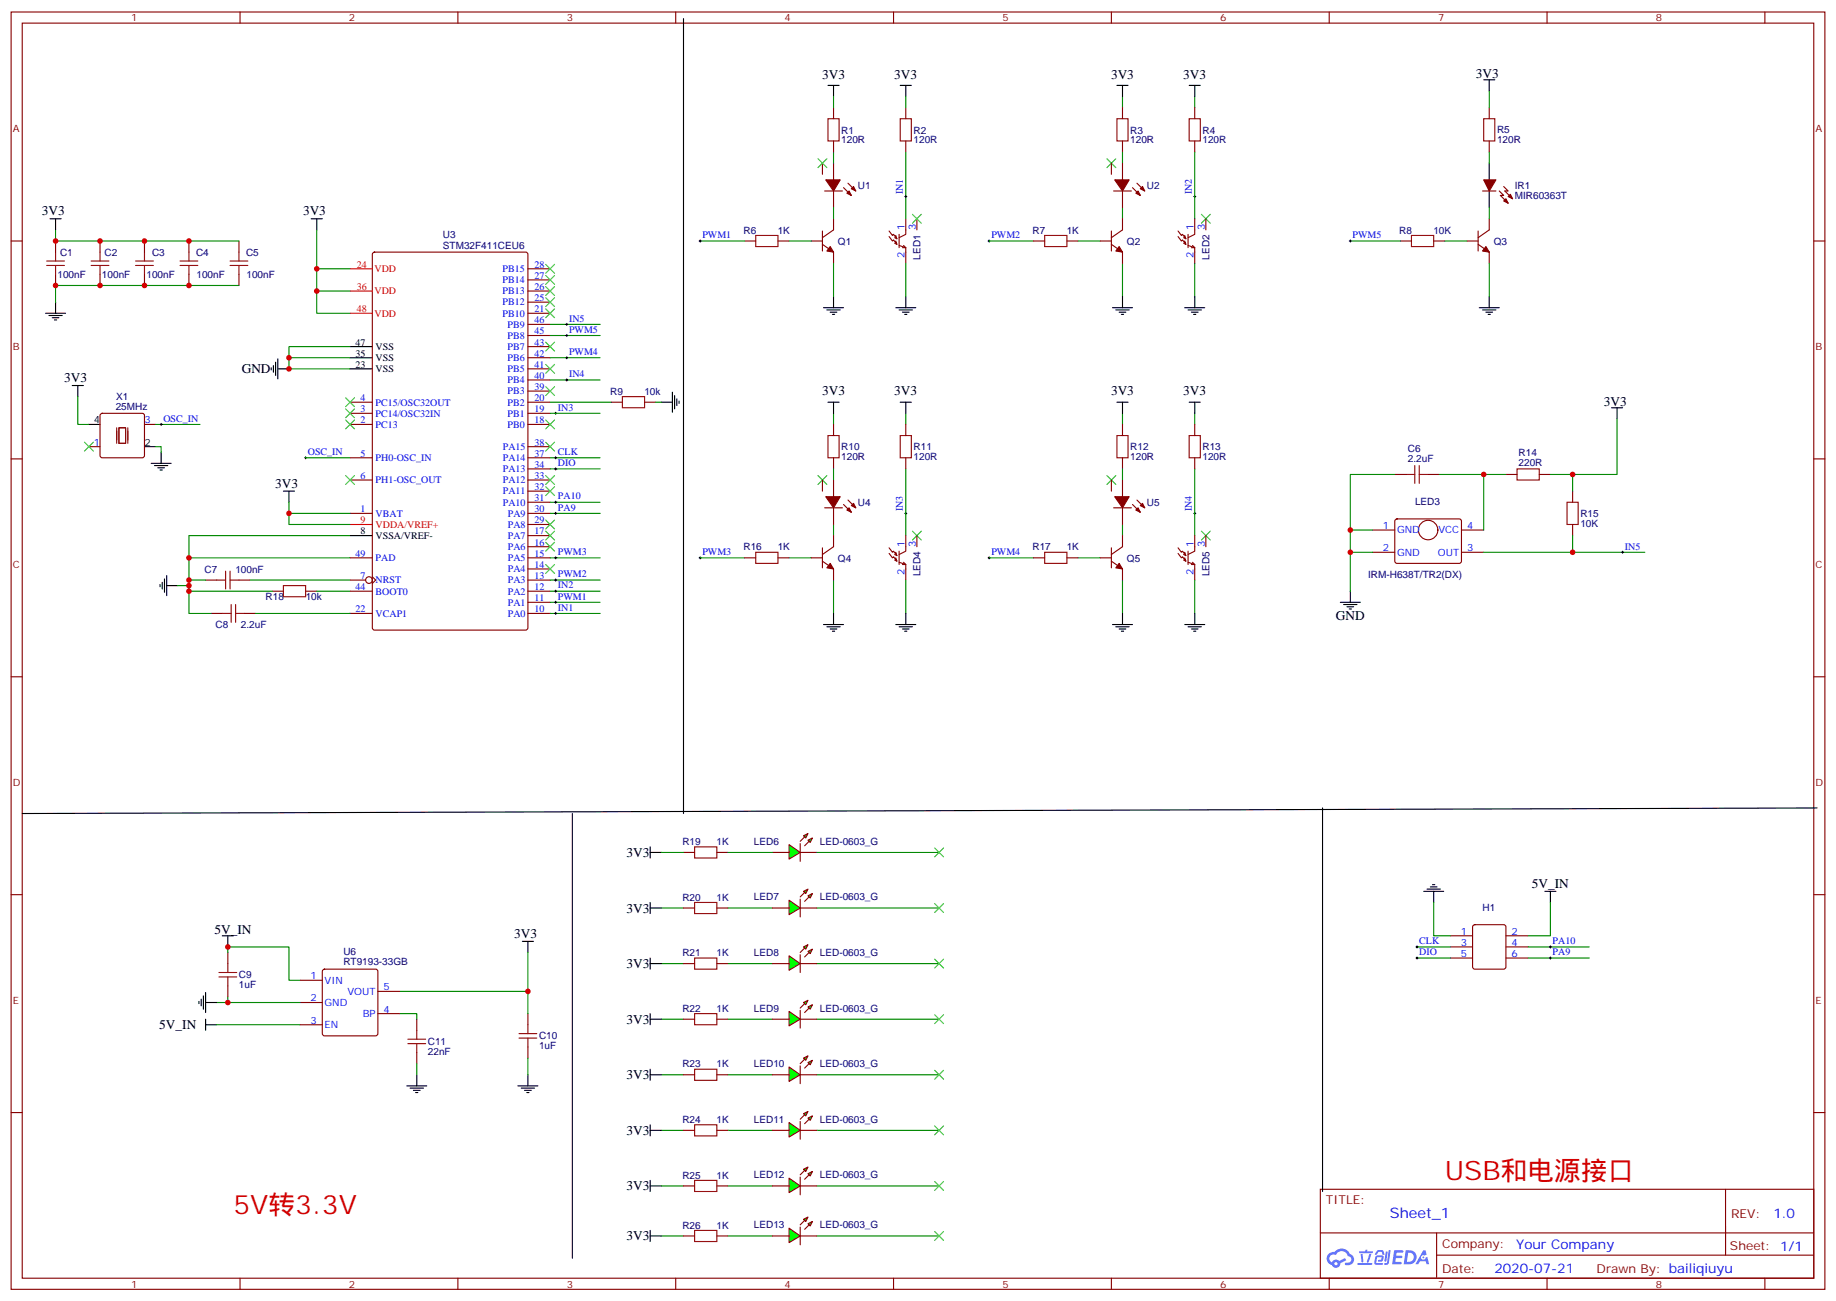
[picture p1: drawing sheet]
<svg xmlns="http://www.w3.org/2000/svg" width="583mm" height="413mm" viewBox="0 0 583 413" stroke-linecap="round" stroke-linejoin="round" font-family="sans-serif">
<g fill="none" stroke="#870000" stroke-width=".35">
<path d="M3.5 3.8h575.8v405.4h-575.8zM7.1 7.3h568.6v398.3h-568.6zM76.2 3.8v3.5M145.3 3.8v3.5M214.5 3.8v3.5M283.6 3.8v3.5M352.8 3.8v3.5M421.9 3.8v3.5M491.1 3.8v3.5M560.2 3.8v3.5M3.5 76.5h3.6M575.7 76.5h3.6"/>
<path d="M3.5 145.6h3.6M575.7 145.6h3.6M3.5 214.8h3.6M575.7 214.8h3.6M3.5 283.9h3.6M575.7 283.9h3.6M3.5 353.1h3.6M575.7 353.1h3.6M419.1 377.4h156.6v28.2h-156.6zM547.7 377.4v20.9M419.1 391.2h156.5M456 398.3h119.6"/>
<path d="M456 391.2v14.2M76.2 405.6v3.6M145.3 405.6v3.6M214.5 405.6v3.6M283.6 405.6v3.6M352.8 405.6v3.6M421.9 405.6v3.6M491.1 405.6v3.6M560.2 405.6v3.6"/>
</g>
<g fill="#5487ff">
<path d="M442.5 396.7h2.6l.3 .2-.1 .6h-2l-.1 1h1.6l.4 .4-.4 .4h-1.7l-.2 1.1 1.8 .1 .2 .3-.2 .4h-2.8z"/>
<path d="M451.8 396.8h.7l.3 1.3-.6 .3a.74 .74 0 0 0-1.1 .3 .74 .74 0 0 0 .5 1.1 .74 .74 0 0 0 .9-.7l.5-.3 .6 2.4h-.8l-.2-1h-1.9l-.5 1h-.9z"/>
<path d="M439.9 397.2h.6l-.4 2.9a.31 .31 0 0 1-.4 .3 .31 .31 0 0 1-.2-.3z"/>
<path d="M440.8 396.7h.6l-.5 4a.89 .89 0 0 1-.7 .7 .89 .89 0 0 1-.9-.3l1-.5z"/>
<path d="M437.2 396.9l.6-.2 1.1 .1 .5 1.4h-.5l-.3-.9h-.9l-.7 .9h-.6z"/>
<path d="M436.8 398.6l1.8-.2a1.04 1.04 0 0 1 .6 1.1 1.04 1.04 0 0 1-.9 .9h-.6a.29 .29 0 0 1-.3-.4 .29 .29 0 0 1 .3-.2h.7l.2-.8h-1.5l-.3 1.8h1.9a.29 .29 0 0 1 .3 .3 .29 .29 0 0 1-.3 .3h-2l-.4-.3 .2-2.1z"/>
<path d="M430.9 400.8h4.4a.3 .3 0 0 1 .3 .3 .3 .3 0 0 1-.3 .3h-4.3z"/>
<path d="M434.7 397.9h.6a4 4 0 0 1-1.2 2.8l-.2-.3z"/>
<path d="M431.9 397.9h.6l.3 2.4-.3 .3-.3-.2z"/>
<path d="M431.5 397.1h1.9l.2-.5h.5l-.1 .5h1.5a.29 .29 0 0 1 .3 .3 .29 .29 0 0 1-.3 .3h-3.9z"/>
<path d="M446.2 396.7l-.6 4.5h1.4a2.27 2.27 0 0 0 2.7-2.3 2.27 2.27 0 0 0-2.7-2.2zM447 397.5a1.5 1.5 0 0 1 1.8 1.6 1.5 1.5 0 0 1-1.9 1.3h-.3z"/>
<path d="M421.8 397.9a2.09 2.09 0 0 0 1 3.5 1.37 1.37 0 0 0 1.5 .9 1.37 1.37 0 0 0 1.1-1.4l1.9-1-.4-.7-1.8 1a1.4 1.4 0 0 0-2.3 .4 1.32 1.32 0 0 1-.7-1.9 1.32 1.32 0 0 1 2-.4 2.02 2.02 0 0 1 2-1.3 2.02 2.02 0 0 1 1.8 1.6 1.09 1.09 0 0 1 1 1.4 1.09 1.09 0 0 1-1.5 .7 .41 .41 0 0 0-.5 .3 .41 .41 0 0 0 .4 .5 1.89 1.89 0 0 0 2.4-1.2 1.89 1.89 0 0 0-1.2-2.4 2.98 2.98 0 0 0-5-.6l-1 .1zM423.6 401a.52 .52 0 0 1 1 0 .52 .52 0 0 1-1 0z"/>
<circle cx="451.8" cy="399" r=".28"/>
</g>
<g fill="#870000" stroke="#870000" stroke-width=".35">
<path d="M262.1 57.1h4.6l-2.1 3.5z"/>
<path d="M269.5 60.6l.7 1.4-1.4-.7z"/>
<path d="M270.2 59.9l.7-.7 .7 1.4z"/>
<path d="M263.5 78.2l1.1 1.8-2.1-.3z"/>
<path d="M471 57.1h3.8l-2.1 3.5z"/>
<path d="M477.3 63.8l.7-.7 .7 1.4z"/>
<path d="M478.7 62.4l.7-.7 .7 1.4z"/>
<path d="M471.7 78.2l1 1.8-2.1-.3z"/>
<path d="M355.2 78.2l1.1 1.8-2.1-.3z"/>
<path d="M353.8 57.1h4.6l-2.1 3.5z"/>
<path d="M360.5 61.3l.7-.7 .7 1.4z"/>
<path d="M361.9 59.9l.8-.7 .7 1.4z"/>
<path d="M263.5 178.8l1.1 1.8-2.1-.4z"/>
<path d="M262.1 157.6h4.6l-2.1 3.5z"/>
<path d="M269.5 161.1l.7 1.5-1.4-.7z"/>
<path d="M270.9 159.7l.7 1.4-1.4-.7z"/>
<path d="M355.2 178.8l1.1 1.8-2.1-.4z"/>
<path d="M353.8 157.6h4.6l-2.1 3.5z"/>
<path d="M360.5 161.9l.7-.8 .7 1.5z"/>
<path d="M362.7 159.7l.7 1.4-1.5-.7z"/>
</g>
<g fill="none" stroke="#870000" stroke-width=".35">
<path d="M264.6 34.1v3.6M287.5 34.1v3.6M356.3 34.1v3.6M379.2 34.1v3.6M472.7 34.1v3.6M261.1 51.8v3.5M264.6 44.7v3.6M264.6 51.8v5.3M267.8 59.5l2.4 2.5M269.2 58.1l2.4 2.5M287.5 44.7v3.6M352.8 51.8v3.5"/>
<path d="M356.3 44.7v3.6M356.3 51.8v5.3M359.5 59.5l2.4 2.5M360.9 58.1l2.5 2.5M379.2 44.7v3.6M472.7 44.7v3.6M477.3 59.2l1.4 1.4h-1l2.4 2.5M17.6 76.5v3.5M31.7 76.5v3.5M45.9 76.5v3.5M60 76.5v3.5M75.8 76.5v3.5"/>
<path d="M236.4 76.5h3.5M246.9 76.5h3.6M257.5 76.5h3.6M261.1 77.5l3.5 2.5v3.5M261.1 73.3v6.4M261.8 60.6h5.6M264.6 60.6v5.3M264.6 69.4v3.6l-3.5 2.4M282.2 73.3l1.1 1.4 .3-.3 1.1 1.4-.4-1.1M282.2 75.1l1.1 1.4 .3-.4 1.1 1.4-.4-1M284 75.4l.7 .4M284 77.2l.7 .3"/>
<path d="M285.4 77.9l2.1 .7v4.9M285.4 74.4v4.2M286.8 77.9l.7 .7h-1M287.5 69.4v5l-2.1 1M291 69.4v3.6M328.1 76.5h3.5M338.7 76.5h3.5M349.2 76.5h3.6M352.8 77.5l3.5 2.5v3.5M352.8 73.3v6.4M353.5 60.6h5.6M356.3 60.6v5.3"/>
<path d="M356.3 69.4v3.6l-3.5 2.4M373.9 73.3l1.1 1.4 .4-.3 1 1.4-.3-1.1M373.9 75.1l1.1 1.4 .4-.4 1 1.4-.3-1M375.7 75.4l.7 .4M375.7 77.2l.7 .3M377.1 77.9l2.1 .7v4.9M377.1 74.4v4.2M378.5 77.9l.7 .7h-1M379.2 69.4v5l-2.1 1M382.8 69.4v3.6M444.5 76.5h3.5M455.1 76.5h3.5"/>
<path d="M465.7 76.5h3.5M469.2 77.5l3.5 2.5v3.5M469.2 73.3v6.4M470.6 60.6h4.2M472.7 69.4v3.6l-3.5 2.4M475.9 60.6l1.4 1.4h-1.1l2.5 2.5M17.6 87.1v3.5M31.7 87.1v3.5M45.9 87.1v3.5M60 87.1v3.5M75.8 87.1v3.5M118.4 80.2l.5-.2h48l.6 .4 .1 118.8-.5 .7-48.2 .1-.7-.5v-118.8z"/>
<path d="M167.6 99.4h7M167.6 95.9h7M167.6 92.4h7M167.6 88.8h7M167.6 85.3h7M167.6 117.1h7M167.6 113.5h7M167.6 110h7M167.6 106.5h7M167.6 102.9h7M32 131.4l.5-.2h12.7l.5 .2 .2 .5v12.7l-.3 .5-.4 .2h-12.7l-.5-.3-.3-.4v-12.7zM45.9 134.7h3.5"/>
<path d="M111.1 134.7h7.1M111.1 131.2h7.1M111.1 127.6h7.1M167.6 134.7h7M167.6 131.2h7M167.6 127.6h7M167.6 124.1h7M167.6 120.6h7M194 127.6h3.6M204.6 127.6h3.5M264.6 134.7v3.5M287.5 134.7v3.5"/>
<path d="M356.3 134.7v3.5M379.2 134.7v3.5M28.2 141.7h3.5M111.1 145.3h7.1M111.1 152.3h7.1M167.6 159.4h7M167.6 148.8h7M167.6 145.3h7M167.6 152.3h7M167.6 141.7h7M167.6 155.9h7M261.1 152.3v3.6"/>
<path d="M264.6 145.3v3.5M264.6 152.3v5.3M269.2 158.7l2.4 2.4M287.5 145.3v3.5M352.8 152.3v3.6M356.3 145.3v3.5M356.3 152.3v5.3M360.9 158.7l2.5 2.4M379.2 145.3v3.5M442.7 150.6h3.6M453.3 150.6h3.5M478 150.6h3.5"/>
<path d="M488.6 150.6h3.5M499.2 155.9v3.5M111.1 177h7.1M111.1 162.9h7.1M167.6 177h7M167.6 173.5h7M167.6 170h7M167.6 162.9h7M167.6 166.4h7M236.4 177h3.5M246.9 177h3.6M257.5 177h3.6"/>
<path d="M261.1 178.1l3.5 2.5v3.5M261.1 173.8v6.4M261.8 161.1h5.6M264.6 161.1v5.3M264.6 170v3.5l-3.5 2.5M267.8 160.1l2.4 2.5M282.2 173.8l1.1 1.5 .3-.4 1.1 1.4-.4-1M282.2 175.6l1.1 1.4 .3-.3 1.1 1.4-.4-1.1M284 176l.7 .3M284 177.7l.7 .4M285.4 178.4l2.1 .7v5M285.4 174.9v4.2"/>
<path d="M286.8 178.4l.7 .7h-1M287.5 170v4.9l-2.1 1.1M291 170v3.5M328.1 177h3.5M338.7 177h3.5M349.2 177h3.6M352.8 178.1l3.5 2.5v3.5M352.8 173.8v6.4M353.5 161.1h5.6M356.3 161.1v5.3M356.3 170v3.5l-3.5 2.5M359.5 160.1l2.4 2.5"/>
<path d="M373.9 173.8l1.1 1.5 .4-.4 1 1.4-.3-1M373.9 175.6l1.1 1.4 .4-.3 1 1.4-.3-1.1M375.7 176l.7 .3M375.7 177.7l.7 .4M377.1 178.4l2.1 .7v5M377.1 174.9v4.2M378.5 178.4l.7 .7h-1M379.2 170v4.9l-2.1 1.1M382.8 170v3.5M435.7 168.2h7M435.7 175.3h7M443 164.9l.4-.2h20.1l.4 .7-.1 13-.6 .4-20-.1-.5-.6v-12.7z"/>
<path d="M463.9 168.2h7.1M463.9 175.3h7.1M499.2 166.4v3.6M65.3 184.1h3.5M67 194.7h3.6M75.8 184.1h3.6M77.6 194.7h3.5M86.4 187.6h3.6M97 187.6h3.5M111.1 194.7h7.1M111.1 187.6h7.1M111.1 184.1h5"/>
<path d="M118.2 183l1 1.1-1 1M167.6 194.7h7M167.6 191.1h7M167.6 187.6h7M167.6 184.1h7M167.6 180.6h7M217 270.5h3.5M227.5 270.5h3.6M245.2 270.5h5.3M254 270.5h5.3M460.4 297h7M467.7 293.6l.4-.2h9.2l.5 .2 .2 .5v12.7l-.2 .5-.5 .3h-9.2l-.5-.3-.2-.5v-12.7z"/>
<path d="M478 297h7.1M72.3 302.3v3.5M72.3 312.8v3.6M95.2 311.1h7.1M95.2 318.1h7.1M102.5 307.8l.5-.2h16.2l.5 .2 .2 .5v19.7l-.2 .5-.5 .2h-16.2l-.5-.2-.2-.5v-19.7zM119.9 314.6h7.1M460.4 300.5h7M460.4 304h7M478 300.5h7.1M478 304h7.1M95.2 325.2h7.1"/>
<path d="M119.9 321.7h7.1M132.3 323.4v3.6M132.3 334v3.5M167.6 321.7v3.5M167.6 332.2v3.6"/>
<circle cx="453.3" cy="168.2" r="3.1"/>
<circle cx="117.1" cy="184.1" r="1.06"/>
</g>
<g fill="none" stroke="#000" stroke-width=".35">
<path d="M217 5.9v252.3M262.8 27.1h3.5M264.6 27.1v3.5M285.8 27.1h3.5M287.5 27.1v3.5M354.5 27.1h3.6M356.3 27.1v3.5M377.5 27.1h3.5M379.2 27.1v3.5M471 25.3h3.5M472.7 25.3v3.6M472.7 51.8v5.3"/>
<path d="M15.9 69.4h3.5M17.6 69.4v3.6M98.8 69.4h3.5M100.5 69.4v3.6M472.7 60.6v5.3M14.5 99.4h6.3M17.6 95.9v3.5M261.4 97.6h6.4M262.5 98.4h4.2M263.5 99.1h2.1M264.2 99.8h.7M264.6 94.1v3.5"/>
<path d="M284.3 97.6h6.4M285.4 98.4h4.2M286.5 99.1h2.1M287.2 99.8h.7M287.5 94.1v3.5M353.1 97.6h6.4M354.2 98.4h4.2M355.2 99.1h2.2M356 99.8h.7M356.3 94.1v3.5M376.1 97.6h6.3M377.1 98.4h4.3"/>
<path d="M378.2 99.1h2.1M378.9 99.8h.7M379.2 94.1v3.5M469.5 97.6h6.4M470.6 98.4h4.2M471.7 99.1h2.1M472.4 99.8h.7M472.7 94.1v3.5M15.5 100.1h4.3M16.6 100.8h2.1M17.3 101.5h.7M86.1 116.7v.7"/>
<path d="M86.8 116v2.1M87.5 114.9v4.3M88.2 117.1h3.5M88.2 113.9v6.3M111.1 110h7.1M111.1 113.5h7.1M111.1 117.1h7.1M22.9 122.3h3.6M24.7 122.3v3.6M28.2 134.7h3.5M209.9 127.6h3.5M213.4 124.5v6.3"/>
<path d="M214.1 125.5v4.3M214.8 126.6v2.1M215.5 127.3v.7M262.8 127.6h3.5M264.6 127.6v3.6M285.8 127.6h3.5M287.5 127.6v3.6M354.5 127.6h3.6M356.3 127.6v3.6M377.5 127.6h3.5M379.2 127.6v3.6M511.5 129.4h3.6"/>
<path d="M513.3 129.4v3.5M45.9 141.7h3.5M48 147h6.3M49 147.7h4.3M50.1 148.4h2.1M50.8 149.2h.7M51.2 143.5v3.5M90 155.9h3.5M91.7 155.9v3.5M111.1 170h7.1M50.8 185.5v.7M51.5 184.8v2.1"/>
<path d="M52.2 183.7v4.3M52.9 185.8h3.5M52.9 182.7v6.3M261.4 198.2h6.4M262.5 198.9h4.2M263.5 199.6h2.1M264.6 194.7v3.5M284.3 198.2h6.4M285.4 198.9h4.2M286.5 199.6h2.1M287.5 194.7v3.5M353.1 198.2h6.4"/>
<path d="M354.2 198.9h4.2M355.2 199.6h2.2M356.3 194.7v3.5M376.1 198.2h6.3M377.1 198.9h4.3M378.2 199.6h2.1M379.2 194.7v3.5M425.4 191.1h6.4M426.5 191.8h4.2M427.6 192.5h2.1M428.3 193.3h.7M428.6 187.6v3.5"/>
<path d="M264.2 200.3h.7M287.2 200.3h.7M356 200.3h.7M378.9 200.3h.7M181.7 258.2v141.1M419.8 256.4v121.7M576.8 256.4l-569.7 1.8M206.4 270.5h3.5M206.4 268.7v3.6M70.6 297h3.5M72.3 297v3.5M165.8 298.7h3.5"/>
<path d="M167.6 298.7v3.6M451.9 282.9h6.4M453 282.2h4.2M454 281.4h2.1M454.7 280.7h.7M455.1 282.9v3.5M490.4 282.9h3.5M492.1 282.9v3.5M63.1 317.8v.7M63.9 317.1v2.1M64.6 316v4.3M65.3 315v6.3"/>
<path d="M65.3 318.1h3.5M65.3 325.2h3.5M65.3 323.4v3.6M129.1 344.6h6.4M130.2 345.3h4.2M131.2 346h2.1M131.9 346.7h.7M132.3 341.1v3.5M164.4 344.6h6.3M165.5 345.3h4.2M166.5 346h2.1M167.2 346.7h.7"/>
<path d="M167.6 341.1v3.5"/>
</g>
<g fill="none" stroke="#008700" stroke-width=".35">
<path d="M264.6 30.6v3.5M287.5 30.6v3.5M356.3 30.6v3.5M379.2 30.6v3.5M472.7 28.9v5.2M264.6 48.3v3.5M287.5 48.3v21.1M356.3 48.3v3.5M379.2 48.3v21.1M472.7 48.3v3.5M17.6 73v3.5h58.2M100.5 73v26.4h10.6"/>
<path d="M222.2 76.5h14.2M250.5 76.5h7M264.6 65.9v3.5M314 76.5h14.1M342.2 76.5h7M356.3 65.9v3.5M428.6 76.5h15.9M458.6 76.5h7.1M472.7 65.9v3.5M75.8 90.6h-58.2v5.3M100.5 92.4h10.6M100.5 85.3h10.6"/>
<path d="M264.6 83.5v10.6M287.5 83.5v10.6M356.3 83.5v10.6M379.2 83.5v10.6M472.7 83.5v10.6M91.7 113.5h19.4M111.1 110h-19.4v7.1h19.4M174.6 113.5h15.9M174.6 106.5h15.9M174.6 102.9h15.9M24.7 125.9v8.8h3.5M49.4 134.7h14.1"/>
<path d="M174.6 131.2h15.9M174.6 127.6h19.4M174.6 120.6h15.9M208.1 127.6h1.8M264.6 131.2v3.5M287.5 131.2v3.5M356.3 131.2v3.5M379.2 131.2v3.5M513.3 132.9v17.7h-21.2M49.4 141.7h1.8v1.8M91.7 159.4v3.5h19.4M97 145.3h14.1"/>
<path d="M174.6 148.8h15.9M174.6 145.3h15.9M174.6 159.4h15.9M264.6 148.8v3.5M287.5 148.8v21.2M356.3 148.8v3.5M379.2 148.8v21.2M442.7 150.6h-14.1v17.6M456.8 150.6h14.2M478 150.6h-7v17.6M499.2 150.6v5.3M91.7 162.9v3.5h19.4"/>
<path d="M111.1 170h-51.1v7M111.1 177h-51.1v7.1M174.6 177h15.9M174.6 162.9h15.9M222.2 177h14.2M250.5 177h7M264.6 166.4v3.6M314 177h14.1M342.2 177h7M356.3 166.4v3.6M428.6 175.3h7.1M435.7 168.2h-7.1v19.4"/>
<path d="M471 175.3h51.1M499.2 170v5.3M56.4 185.8h3.6M60 187.6v7.1h7M65.3 184.1h-5.3v3.5h26.4M79.4 184.1h31.7M81.1 194.7h30M100.5 187.6h10.6M174.6 184.1h15.9M174.6 187.6h15.9M174.6 194.7h15.9M174.6 191.1h15.9"/>
<path d="M264.6 184.1v10.6M287.5 184.1v10.6M356.3 184.1v10.6M379.2 184.1v10.6M455.1 286.4v10.6h5.3M492.1 286.4v10.6h-7M68.8 318.1h26.4M72.3 302.3v-1.8h19.4v10.6h3.5M72.3 316.4v1.7M167.6 302.3v12.3h-40.6M167.6 314.6v7.1M449.8 300.5h10.6"/>
<path d="M449.8 304h10.6M485.1 300.5h19.4M485.1 304h19.4M68.8 325.2h26.4M127 321.7h5.3v1.7M132.3 337.5v3.6M167.6 335.8v5.3"/>
</g>
<g fill="none" stroke="#a10000" stroke-width=".35">
<path d="M262.8 37.7h3.5v7h-3.5zM285.8 37.7h3.5v7h-3.5zM354.5 37.7h3.6v7h-3.6zM377.5 37.7h3.5v7h-3.5zM471 37.7h3.5v7h-3.5zM239.9 74.7h7v3.5h-7zM331.6 74.7h7.1v3.5h-7.1zM448 74.7h7.1v3.5h-7.1zM14.8 84.2h5.7M14.8 82.8h5.7M17.6 80v2.8M17.6 84.2v2.9"/>
<path d="M28.9 84.2h5.7M28.9 82.8h5.7M31.7 80v2.8M31.7 84.2v2.9M43 84.2h5.7M43 82.8h5.7M45.9 80v2.8M45.9 84.2v2.9M57.1 84.2h5.7M57.1 82.8h5.7M60 80v2.8M60 84.2v2.9"/>
<path d="M73 84.2h5.7M73 82.8h5.7M75.8 80v2.8M75.8 84.2v2.9M197.6 125.9h7v3.5h-7zM262.8 138.2h3.5v7.1h-3.5zM285.8 138.2h3.5v7.1h-3.5zM354.5 138.2h3.6v7.1h-3.6zM377.5 138.2h3.5v7.1h-3.5zM446.3 150.6h2.8M449.1 147.7v5.7M450.5 147.7v5.7"/>
<path d="M450.5 150.6h2.8M481.5 148.8h7.1v3.5h-7.1zM497.4 159.4h3.5v7h-3.5zM239.9 175.3h7v3.5h-7zM331.6 175.3h7.1v3.5h-7.1zM68.8 184.1h2.8M70.6 194.7h2.8M71.6 181.3v5.6M73 184.1h2.8M73 181.3v5.6M73.4 191.8v5.7M74.8 194.7h2.8"/>
<path d="M74.8 191.8v5.7M90 185.8h7v3.6h-7zM220.5 268.7h7v3.6h-7zM69.5 310h5.6M69.5 308.6h5.6M72.3 305.8v2.8M72.3 310v2.8M129.5 331.2h5.6M129.5 329.8h5.6M132.3 327v2.8M132.3 331.2v2.8M164.7 329.4h5.7"/>
<path d="M164.7 328h5.7M167.6 325.2v2.8M167.6 329.4v2.8"/>
</g>
<path d="M111.1 85.3h7.1M111.1 92.4h7.1M111.1 99.4h7.1M111.1 166.4h7.1" fill="none" stroke="#f00" stroke-width=".35"/>
<g fill="none" stroke="#000" stroke-width=".32">
<path d="M221.9 76.5h.7M222.2 76.1v.7M287.2 62.4h.7M287.5 62v.7M313.6 76.5h.7M314 76.1v.7M378.9 62.4h.7M379.2 62v.7M428.3 76.5h.7M428.6 76.1v.7M179.6 106.5h.7M179.6 102.9h.7"/>
<path d="M179.6 113.5h.7M179.9 102.6v.7M179.9 106.1v.7M179.9 113.2v.7M50.8 134.7h.7M51.2 134.3v.7M176 131.2h.7M176.4 130.8v.7M179.6 120.6h.7M179.9 120.2v.7M96.7 145.3h.7M97 144.9v.7"/>
<path d="M176 145.3h.7M176 148.8h.7M176 159.4h.7M176.4 144.9v.7M176.4 148.4v.8M176.4 159v.7M176 162.9h.7M176 177h.7M176.4 162.6v.7M176.4 176.7v.7M221.9 177h.7M222.2 176.7v.7"/>
<path d="M287.2 162.9h.7M287.5 162.6v.7M313.6 177h.7M314 176.7v.7M378.9 162.9h.7M379.2 162.6v.7M514.7 175.3h.7M515.1 174.9v.7M176 194.7h.7M176 184.1h.7M176 187.6h.7M176 191.1h.7"/>
<path d="M176.4 183.7v.7M176.4 187.3v.7M176.4 190.8v.7M176.4 194.3v.7M449.4 304h.7M449.4 300.5h.7M449.8 300.1v.7M449.8 303.7v.7M491.8 304h.7M491.8 300.5h.7M492.1 300.1v.7M492.1 303.7v.7"/>
</g>
<path d="M37 135.7v5M37.7 135.7h2.2v5h-2.2zM40.6 135.7v5" fill="none" stroke="#870012" stroke-width=".35"/>
<g fill="none" stroke="#3c3" stroke-width=".35">
<path d="M259.6 50.4l2.9 2.8M262.5 50.4l-2.9 2.8M351.4 50.4l2.8 2.8M354.2 50.4l-2.8 2.8M289.6 68l2.9 2.8M292.5 68l-2.9 2.8M381.4 68l2.8 2.8M384.2 68l-2.8 2.8M173.2 83.9l2.8 2.8M173.2 87.4l2.8 2.8M173.2 90.9l2.8 2.9M173.2 94.5l2.8 2.8"/>
<path d="M173.2 98l2.8 2.8M176 83.9l-2.8 2.8M176 87.4l-2.8 2.8M176 90.9l-2.8 2.9M176 94.5l-2.8 2.8M176 98l-2.8 2.8M173.2 108.6l2.8 2.8M173.2 115.6l2.8 2.9M176 108.6l-2.8 2.8M176 115.6l-2.8 2.9M109.7 126.2l2.8 2.8M109.7 129.8l2.8 2.8"/>
<path d="M109.7 133.3l2.8 2.8M112.5 126.2l-2.8 2.8M112.5 129.8l-2.8 2.8M112.5 133.3l-2.8 2.8M173.2 133.3l2.8 2.8M173.2 122.7l2.8 2.8M176 133.3l-2.8 2.8M176 122.7l-2.8 2.8M26.8 140.3l2.8 2.9M29.6 140.3l-2.8 2.9M109.7 150.9l2.8 2.8M112.5 150.9l-2.8 2.8"/>
<path d="M173.2 140.3l2.8 2.9M173.2 150.9l2.8 2.8M173.2 154.4l2.8 2.9M176 140.3l-2.8 2.9M176 150.9l-2.8 2.8M176 154.4l-2.8 2.9M259.6 150.9l2.9 2.8M262.5 150.9l-2.9 2.8M351.4 150.9l2.8 2.8M354.2 150.9l-2.8 2.8M173.2 165l2.8 2.9M173.2 179.1l2.8 2.9"/>
<path d="M173.2 168.6l2.8 2.8M173.2 172.1l2.8 2.8M176 165l-2.8 2.9M176 179.1l-2.8 2.9M176 168.6l-2.8 2.8M176 172.1l-2.8 2.8M289.6 168.6l2.9 2.8M292.5 168.6l-2.9 2.8M381.4 168.6l2.8 2.8M384.2 168.6l-2.8 2.8"/>
</g>
<g fill="#0f0" stroke="#870000" stroke-width=".35">
<path d="M256.5 266.6l1.4-.7-.7 1.4z"/>
<path d="M255.1 265.2l1.4-.7-.7 1.4z"/>
</g>
<g fill="#870000" stroke="#870000" stroke-width=".35">
<path d="M256.8 267l-1.4 1.4z"/>
<path d="M254 267l1.4-1.4z"/>
</g>
<path d="M254 267.7v5.6z" fill="#f00" stroke="#870000" stroke-width=".35"/>
<path d="M250.5 268l3.5 2.5-3.5 2.1z" fill="#0f0" stroke="#870000" stroke-width=".35"/>
<path d="M209.9 270.5h7.1M231.1 270.5h14.1M259.3 270.5h38.8M209.9 288.1h7.1M231.1 288.1h14.1M259.3 288.1h38.8" fill="none" stroke="#008700" stroke-width=".35"/>
<path d="M245.2 288.1h5.3M254 288.1h5.3" fill="none" stroke="#870000" stroke-width=".35"/>
<g fill="#0f0" stroke="#870000" stroke-width=".35">
<path d="M256.5 284.3l1.4-.7-.7 1.4z"/>
<path d="M255.1 282.9l1.4-.7-.7 1.4z"/>
</g>
<g fill="#870000" stroke="#870000" stroke-width=".35">
<path d="M255.4 286l1.4-1.4z"/>
<path d="M254 284.6l1.4-1.4z"/>
</g>
<path d="M254 285.3v5.7z" fill="#f00" stroke="#870000" stroke-width=".35"/>
<path d="M250.5 285.7l3.5 2.4-3.5 2.2z" fill="#0f0" stroke="#870000" stroke-width=".35"/>
<path d="M220.5 286.4h7v3.5h-7z" fill="none" stroke="#a10000" stroke-width=".35"/>
<path d="M217 288.1h3.5M227.5 288.1h3.6M245.2 305.8h5.3M254 305.8h5.3" fill="none" stroke="#870000" stroke-width=".35"/>
<path d="M206.4 288.1h3.5M206.4 286.4v3.5" fill="none" stroke="#000" stroke-width=".35"/>
<path d="M209.9 305.8h7.1M231.1 305.8h14.1M259.3 305.8h38.8" fill="none" stroke="#008700" stroke-width=".35"/>
<g fill="#0f0" stroke="#870000" stroke-width=".35">
<path d="M256.5 301.9l1.4-.7-.7 1.4z"/>
<path d="M255.1 300.5l1.4-.7-.7 1.4z"/>
</g>
<g fill="#870000" stroke="#870000" stroke-width=".35">
<path d="M255.4 303.7l1.4-1.4z"/>
<path d="M254 302.3l1.4-1.5z"/>
</g>
<path d="M254 303v5.6z" fill="#f00" stroke="#870000" stroke-width=".35"/>
<path d="M250.5 303.3l3.5 2.5-3.5 2.1z" fill="#0f0" stroke="#870000" stroke-width=".35"/>
<path d="M220.5 304h7v3.6h-7z" fill="none" stroke="#a10000" stroke-width=".35"/>
<path d="M217 305.8h3.5M227.5 305.8h3.6M245.2 323.4h5.3M254 323.4h5.3" fill="none" stroke="#870000" stroke-width=".35"/>
<path d="M206.4 305.8h3.5M206.4 304v3.6" fill="none" stroke="#000" stroke-width=".35"/>
<path d="M209.9 323.4h7.1M231.1 323.4h14.1M259.3 323.4h38.8" fill="none" stroke="#008700" stroke-width=".35"/>
<g fill="#0f0" stroke="#870000" stroke-width=".35">
<path d="M256.5 319.5l1.4-.7-.7 1.5z"/>
<path d="M255.1 318.1l1.4-.7-.7 1.4z"/>
</g>
<g fill="#870000" stroke="#870000" stroke-width=".35">
<path d="M255.4 321.3l1.4-1.4z"/>
<path d="M254 319.9l1.4-1.4z"/>
</g>
<path d="M254 320.6v5.6z" fill="#f00" stroke="#870000" stroke-width=".35"/>
<path d="M250.5 321l3.5 2.4-3.5 2.1z" fill="#0f0" stroke="#870000" stroke-width=".35"/>
<path d="M220.5 321.7h7v3.5h-7z" fill="none" stroke="#a10000" stroke-width=".35"/>
<path d="M217 323.4h3.5M227.5 323.4h3.6M245.2 341.1h5.3M254 341.1h5.3" fill="none" stroke="#870000" stroke-width=".35"/>
<path d="M206.4 323.4h3.5M206.4 321.7v3.5" fill="none" stroke="#000" stroke-width=".35"/>
<path d="M209.9 341.1h7.1M231.1 341.1h14.1M259.3 341.1h38.8" fill="none" stroke="#008700" stroke-width=".35"/>
<g fill="#0f0" stroke="#870000" stroke-width=".35">
<path d="M256.5 337.2l1.4-.7-.7 1.4z"/>
<path d="M255.1 335.8l1.4-.7-.7 1.4z"/>
</g>
<g fill="#870000" stroke="#870000" stroke-width=".35">
<path d="M255.4 338.9l1.4-1.4z"/>
<path d="M254 337.5l1.4-1.4z"/>
</g>
<path d="M254 338.2v5.7z" fill="#f00" stroke="#870000" stroke-width=".35"/>
<path d="M250.5 338.6l3.5 2.5-3.5 2.1z" fill="#0f0" stroke="#870000" stroke-width=".35"/>
<path d="M220.5 339.3h7v3.5h-7z" fill="none" stroke="#a10000" stroke-width=".35"/>
<path d="M217 341.1h3.5M227.5 341.1h3.6M245.2 358.7h5.3M254 358.7h5.3" fill="none" stroke="#870000" stroke-width=".35"/>
<path d="M206.4 339.3v3.5M206.4 341.1h3.5" fill="none" stroke="#000" stroke-width=".35"/>
<path d="M209.9 358.7h7.1M231.1 358.7h14.1M259.3 358.7h38.8" fill="none" stroke="#008700" stroke-width=".35"/>
<g fill="#0f0" stroke="#870000" stroke-width=".35">
<path d="M256.5 354.8l1.4-.7-.7 1.4z"/>
<path d="M255.1 353.4l1.4-.7-.7 1.4z"/>
</g>
<g fill="#870000" stroke="#870000" stroke-width=".35">
<path d="M255.4 356.6l1.4-1.4z"/>
<path d="M254 355.2l1.4-1.4z"/>
</g>
<path d="M254 355.9v5.6z" fill="#f00" stroke="#870000" stroke-width=".35"/>
<path d="M250.5 356.2l3.5 2.5-3.5 2.1z" fill="#0f0" stroke="#870000" stroke-width=".35"/>
<path d="M220.5 356.9h7v3.6h-7z" fill="none" stroke="#a10000" stroke-width=".35"/>
<path d="M217 358.7h3.5M227.5 358.7h3.6M245.2 376.3h5.3M254 376.3h5.3" fill="none" stroke="#870000" stroke-width=".35"/>
<path d="M206.4 358.7h3.5M206.4 356.9v3.6" fill="none" stroke="#000" stroke-width=".35"/>
<path d="M209.9 376.3h7.1M231.1 376.3h14.1M259.3 376.3h38.8" fill="none" stroke="#008700" stroke-width=".35"/>
<g fill="#0f0" stroke="#870000" stroke-width=".35">
<path d="M256.5 372.5l1.4-.7-.7 1.4z"/>
<path d="M255.1 371.1l1.4-.8-.7 1.5z"/>
</g>
<g fill="#870000" stroke="#870000" stroke-width=".35">
<path d="M255.4 374.2l1.4-1.4z"/>
<path d="M255.4 371.4l-1.4 1.4z"/>
</g>
<path d="M254 373.5v5.7z" fill="#f00" stroke="#870000" stroke-width=".35"/>
<path d="M250.5 373.9l3.5 2.4-3.5 2.2z" fill="#0f0" stroke="#870000" stroke-width=".35"/>
<path d="M220.5 374.6h7v3.5h-7z" fill="none" stroke="#a10000" stroke-width=".35"/>
<path d="M217 376.3h3.5M227.5 376.3h3.6M245.2 392.2h5.3M254 392.2h5.3" fill="none" stroke="#870000" stroke-width=".35"/>
<path d="M206.4 376.3h3.5M206.4 374.6v3.5" fill="none" stroke="#000" stroke-width=".35"/>
<path d="M209.9 392.2h7.1M231.1 392.2h14.1M259.3 392.2h38.8" fill="none" stroke="#008700" stroke-width=".35"/>
<g fill="#0f0" stroke="#870000" stroke-width=".35">
<path d="M256.5 388.3l1.4-.7-.7 1.4z"/>
<path d="M255.1 386.9l1.4-.7-.7 1.4z"/>
</g>
<g fill="#870000" stroke="#870000" stroke-width=".35">
<path d="M255.4 390.1l1.4-1.4z"/>
<path d="M255.4 387.3l-1.4 1.4z"/>
</g>
<path d="M254 389.4v5.6z" fill="#f00" stroke="#870000" stroke-width=".35"/>
<path d="M250.5 389.7l3.5 2.5-3.5 2.1z" fill="#0f0" stroke="#870000" stroke-width=".35"/>
<path d="M220.5 390.5h7v3.5h-7z" fill="none" stroke="#a10000" stroke-width=".35"/>
<path d="M217 392.2h3.5M227.5 392.2h3.6" fill="none" stroke="#870000" stroke-width=".35"/>
<path d="M206.4 392.2h3.5M206.4 390.5v3.5" fill="none" stroke="#000" stroke-width=".35"/>
<g fill="none" stroke="#3c3" stroke-width=".35">
<path d="M296.7 269.1l2.8 2.8M299.5 269.1l-2.8 2.8M296.7 286.7l2.8 2.9M299.5 286.7l-2.8 2.9M296.7 304.4l2.8 2.8M299.5 304.4l-2.8 2.8M296.7 322l2.8 2.8M296.7 339.7l2.8 2.8M299.5 322l-2.8 2.8M299.5 339.7l-2.8 2.8M296.7 357.3l2.8 2.8M299.5 357.3l-2.8 2.8"/>
<path d="M296.7 374.9l2.8 2.9M299.5 374.9l-2.8 2.9M296.7 390.8l2.8 2.8M299.5 390.8l-2.8 2.8"/>
</g>
<g fill="#c00">
<circle cx="499.2" cy="150.6" r=".88"/>
<circle cx="499.2" cy="175.3" r=".88"/>
<circle cx="471" cy="150.6" r=".88"/>
<circle cx="428.6" cy="168.2" r=".88"/>
<circle cx="428.6" cy="175.3" r=".88"/>
<circle cx="31.8" cy="90.6" r=".88"/>
<circle cx="60" cy="90.6" r=".88"/>
<circle cx="45.9" cy="90.6" r=".88"/>
<circle cx="45.9" cy="76.5" r=".88"/>
<circle cx="60" cy="76.5" r=".88"/>
<circle cx="31.8" cy="76.5" r=".88"/>
<circle cx="17.6" cy="76.5" r=".88"/>
<circle cx="91.7" cy="162.9" r=".88"/>
<circle cx="60" cy="185.8" r=".88"/>
<circle cx="60" cy="187.6" r=".88"/>
<circle cx="100.5" cy="85.3" r=".88"/>
<circle cx="72.3" cy="300.5" r=".88"/>
<circle cx="72.3" cy="318.1" r=".88"/>
<circle cx="100.5" cy="92.4" r=".88"/>
<circle cx="91.7" cy="117.1" r=".88"/>
<circle cx="91.7" cy="113.5" r=".88"/>
<circle cx="17.6" cy="90.6" r=".88"/>
<circle cx="60" cy="177" r=".88"/>
<circle cx="60" cy="184.1" r=".88"/>
<circle cx="167.6" cy="314.6" r=".88"/>
</g>
<g font-size="8.5" fill="#f00">
<text x="458.6" y="374.6">USB和电源接口</text>
<text x="74.1" y="385.2">5V转3.3V</text>
</g>
<text font-size="4.6" fill="#00f" x="441.2" y="386.4">Sheet_1</text>
<g font-size="4.2">
<text x="260.9" y="25">3V3</text>
<text x="283.9" y="25">3V3</text>
<text x="352.7" y="25">3V3</text>
<text x="375.6" y="25">3V3</text>
<text x="468.5" y="24.6">3V3</text>
<text x="13.3" y="68.3">3V3</text>
<text x="96.2" y="68.3">3V3</text>
<text x="76.7" y="118.4">GND</text>
<text x="20.3" y="121.2">3V3</text>
<text x="260.9" y="125.5">3V3</text>
<text x="283.9" y="125.5">3V3</text>
<text x="352.7" y="125.5">3V3</text>
<text x="375.6" y="125.5">3V3</text>
<text x="509.1" y="128.7">3V3</text>
<text x="87.4" y="154.7">3V3</text>
<text x="424" y="196.8">GND</text>
<text x="198.9" y="271.9">3V3</text>
<text x="486.2" y="281.7">5V_IN</text>
<text x="198.9" y="289.6">3V3</text>
<text x="68.1" y="296.3">5V_IN</text>
<text x="163.2" y="297.6">3V3</text>
<text x="198.9" y="307.2">3V3</text>
<text x="50.6" y="326.6">5V_IN</text>
<text x="198.9" y="324.9">3V3</text>
<text x="198.9" y="342.5">3V3</text>
<text x="198.9" y="360.1">3V3</text>
<text x="198.9" y="377.8">3V3</text>
<text x="198.9" y="393.6">3V3</text>
</g>
<g font-size="4.2" fill="#00f">
<text x="562.9" y="386.7">1.0</text>
<text x="481.3" y="396.2">Your Company</text>
<text x="474.4" y="404">2020-07-21</text>
</g>
<g font-size="3.9" fill="#800">
<text x="420.9" y="382">TITLE:</text>
<text x="549.5" y="386.7">REV:</text>
<text x="457.8" y="396.2">Company:</text>
<text x="549.1" y="396.8">Sheet: 1/1</text>
<text x="457.8" y="403.9">Date:</text>
<text x="506.8" y="403.9">Drawn By: bailiqiuyu</text>
</g>
<g font-size="3.2" fill="#800">
<text x="41.6" y="6.8">1</text>
<text x="110.8" y="6.8">2</text>
<text x="179.9" y="6.8">3</text>
<text x="249.1" y="6.8">4</text>
<text x="318.2" y="6.8">5</text>
<text x="387.3" y="6.8">6</text>
<text x="456.5" y="6.8">7</text>
<text x="525.6" y="6.8">8</text>
<text x="4.1" y="41.9">A</text>
<text x="576.3" y="41.9">A</text>
<text x="4.1" y="111.1">B</text>
<text x="576.3" y="111.1">B</text>
<text x="4.1" y="180.2">C</text>
<text x="576.3" y="180.2">C</text>
<text x="4.1" y="249.3">D</text>
<text x="576.3" y="249.3">D</text>
<text x="4.1" y="318.5">E</text>
<text x="576.3" y="318.5">E</text>
<text x="41.6" y="408.6">1</text>
<text x="110.8" y="408.6">2</text>
<text x="179.9" y="408.6">3</text>
<text x="249.1" y="408.6">4</text>
<text x="318.2" y="408.6">5</text>
<text x="387.3" y="408.6">6</text>
<text x="456.5" y="408.6">7</text>
<text x="525.6" y="408.6">8</text>
</g>
<g font-size="3.2" fill="#000080">
<text x="267.1" y="45.5">120R</text>
<text x="267.1" y="42.4">R1</text>
<text x="290" y="45.5">120R</text>
<text x="290" y="42.4">R2</text>
<text x="358.8" y="45.5">120R</text>
<text x="358.8" y="42.4">R3</text>
<text x="381.7" y="45.5">120R</text>
<text x="381.7" y="42.4">R4</text>
<text x="475.2" y="45.5">120R</text>
<text x="475.2" y="42.3">R5</text>
<text x="272.3" y="60">U1</text>
<text x="364.1" y="60">U2</text>
<text x="480.8" y="63.2">MIR60363T</text>
<text x="480.8" y="60">IR1</text>
<text x="140.6" y="75.6">U3</text>
<text x="236" y="74.1">R6</text>
<text x="246.9" y="74.1">1K</text>
<text x="266" y="77.7">Q1</text>
<text x="327.7" y="74.1">R7</text>
<text x="338.6" y="74.1">1K</text>
<text x="357.7" y="77.7">Q2</text>
<text x="444.2" y="74.1">R8</text>
<text x="455" y="74.1">10K</text>
<text x="474.1" y="77.7">Q3</text>
<text x="19.1" y="81.2">C1</text>
<text x="33.2" y="81.2">C2</text>
<text x="48.3" y="81.2">C3</text>
<text x="62.2" y="81.2">C4</text>
<text x="78.1" y="81.2">C5</text>
<text x="140.6" y="79">STM32F411CEU6</text>
<text x="292.2" y="82.4" transform="rotate(-90 292.2 82.4)">LED1</text>
<text x="383.9" y="82.4" transform="rotate(-90 383.9 82.4)">LED2</text>
<text x="18.3" y="88.2">100nF</text>
<text x="32.4" y="88.2">100nF</text>
<text x="46.5" y="88.2">100nF</text>
<text x="62.4" y="88.2">100nF</text>
<text x="78.2" y="88.2">100nF</text>
<text x="193.7" y="125.3">R9</text>
<text x="204.5" y="125.3">10k</text>
<text x="36.7" y="130">25MHz</text>
<text x="36.9" y="126.8">X1</text>
<text x="267.1" y="142.9">R10</text>
<text x="290" y="142.9">R11</text>
<text x="358.8" y="142.9">R12</text>
<text x="381.7" y="142.9">R13</text>
<text x="446.9" y="143.5">C6</text>
<text x="267.1" y="146.1">120R</text>
<text x="290" y="146.1">120R</text>
<text x="358.8" y="146.1">120R</text>
<text x="381.7" y="146.1">120R</text>
<text x="446.9" y="146.7">2.2uF</text>
<text x="482" y="147.7">220R</text>
<text x="482" y="144.6">R14</text>
<text x="272.3" y="160.6">U4</text>
<text x="364.1" y="160.6">U5</text>
<text x="449.2" y="160.2">LED3</text>
<text x="501.6" y="167.2">10K</text>
<text x="501.7" y="164">R15</text>
<text x="236" y="174.7">R16</text>
<text x="246.9" y="174.7">1K</text>
<text x="266" y="178.2">Q4</text>
<text x="327.7" y="174.7">R17</text>
<text x="338.6" y="174.7">1K</text>
<text x="357.7" y="178.2">Q5</text>
<text x="64.9" y="181.7">C7</text>
<text x="74.7" y="181.7">100nF</text>
<text x="292.2" y="182.9" transform="rotate(-90 292.2 182.9)">LED4</text>
<text x="383.9" y="182.9" transform="rotate(-90 383.9 182.9)">LED5</text>
<text x="434.3" y="183.5">IRM-H638T/TR2(DX)</text>
<text x="84.3" y="190.5">R18</text>
<text x="97" y="190.5">10k</text>
<text x="68.4" y="199.3">C8</text>
<text x="76.5" y="199.3">2.2uF</text>
<text x="216.6" y="268.2">R19</text>
<text x="227.5" y="268.2">1K</text>
<text x="239.3" y="268.1">LED6</text>
<text x="260.3" y="268.1">LED-0603_G</text>
<text x="216.6" y="285.8">R20</text>
<text x="227.5" y="285.8">1K</text>
<text x="239.3" y="285.8">LED7</text>
<text x="260.3" y="285.8">LED-0603_G</text>
<text x="470.6" y="289.2">H1</text>
<text x="109" y="303.2">U6</text>
<text x="216.6" y="303.4">R21</text>
<text x="227.5" y="303.4">1K</text>
<text x="239.3" y="303.4">LED8</text>
<text x="260.3" y="303.4">LED-0603_G</text>
<text x="75.8" y="310.4">C9</text>
<text x="109" y="306.3">RT9193-33GB</text>
<text x="75.8" y="313.6">1uF</text>
<text x="216.6" y="321.1">R22</text>
<text x="227.5" y="321.1">1K</text>
<text x="239.3" y="321">LED9</text>
<text x="260.3" y="321">LED-0603_G</text>
<text x="171.1" y="329.8">C10</text>
<text x="135.8" y="334.8">22nF</text>
<text x="135.8" y="331.6">C11</text>
<text x="171.1" y="333">1uF</text>
<text x="216.6" y="338.7">R23</text>
<text x="227.5" y="338.7">1K</text>
<text x="239.3" y="338.7">LED10</text>
<text x="260.3" y="338.7">LED-0603_G</text>
<text x="216.6" y="356.4">R24</text>
<text x="227.5" y="356.4">1K</text>
<text x="239.3" y="356.3">LED11</text>
<text x="260.3" y="356.3">LED-0603_G</text>
<text x="216.6" y="374">R25</text>
<text x="227.5" y="374">1K</text>
<text x="239.3" y="373.9">LED12</text>
<text x="260.3" y="373.9">LED-0603_G</text>
<text x="216.6" y="389.9">R26</text>
<text x="227.5" y="389.9">1K</text>
<text x="239.3" y="389.8">LED13</text>
<text x="260.3" y="389.8">LED-0603_G</text>
</g>
<g font-size="3.2" fill="#00f">
<text x="286.6" y="61.7" transform="rotate(-90 286.6 61.7)">IN1</text>
<text x="378.4" y="61.7" transform="rotate(-90 378.4 61.7)">IN2</text>
<text x="223" y="75.6">PWM1</text>
<text x="287.2" y="73" transform="rotate(-90 287.2 73)">1</text>
<text x="290.7" y="73" transform="rotate(-90 290.7 73)">3</text>
<text x="314.7" y="75.6">PWM2</text>
<text x="378.9" y="73" transform="rotate(-90 378.9 73)">1</text>
<text x="382.4" y="73" transform="rotate(-90 382.4 73)">3</text>
<text x="429.3" y="75.6">PWM5</text>
<text x="287.2" y="82" transform="rotate(-90 287.2 82)">2</text>
<text x="378.9" y="82" transform="rotate(-90 378.9 82)">2</text>
<text x="159.5" y="89.9">PB14</text>
<text x="159.5" y="86.4">PB15</text>
<text x="169.7" y="88.5">27</text>
<text x="169.7" y="84.9">28</text>
<text x="159.5" y="93.4">PB13</text>
<text x="169.7" y="95.5">25</text>
<text x="169.7" y="92">26</text>
<text x="159.5" y="100.5">PB10</text>
<text x="159.5" y="96.9">PB12</text>
<text x="169.7" y="99.1">21</text>
<text x="161.1" y="107.5">PB8</text>
<text x="161.1" y="104">PB9</text>
<text x="169.7" y="106.1">45</text>
<text x="169.7" y="102.6">46</text>
<text x="180.6" y="105.6">PWM5</text>
<text x="180.6" y="102.1">IN5</text>
<text x="161.1" y="111.1">PB7</text>
<text x="169.7" y="113.2">42</text>
<text x="169.7" y="109.6">43</text>
<text x="180.6" y="112.6">PWM4</text>
<text x="161.1" y="118.1">PB5</text>
<text x="161.1" y="114.6">PB6</text>
<text x="169.7" y="116.7">41</text>
<text x="180.6" y="119.7">IN4</text>
<text x="161.1" y="125.2">PB3</text>
<text x="161.1" y="121.6">PB4</text>
<text x="169.7" y="123.8">39</text>
<text x="169.7" y="120.2">40</text>
<text x="114.5" y="130.8">3</text>
<text x="114.5" y="127.3">4</text>
<text x="119.2" y="128.7">PC15/OSC32OUT</text>
<text x="161.1" y="128.7">PB2</text>
<text x="169.7" y="130.8">19</text>
<text x="169.7" y="127.3">20</text>
<text x="177.1" y="130.3">IN3</text>
<text x="45.9" y="134.3">3</text>
<text x="51.9" y="133.8">OSC_IN</text>
<text x="114.5" y="134.3">2</text>
<text x="119.2" y="135.7">PC13</text>
<text x="119.2" y="132.2">PC14/OSC32IN</text>
<text x="161.1" y="135.7">PB0</text>
<text x="161.1" y="132.2">PB1</text>
<text x="169.7" y="134.3">18</text>
<text x="29.7" y="141.4">1</text>
<text x="159.6" y="142.8">PA15</text>
<text x="169.7" y="141.4">38</text>
<text x="97.7" y="144.4">OSC_IN</text>
<text x="114.5" y="144.9">5</text>
<text x="119.2" y="146.3">PH0-OSC_IN</text>
<text x="159.6" y="149.9">PA13</text>
<text x="159.6" y="146.3">PA14</text>
<text x="169.7" y="148.4">34</text>
<text x="169.7" y="144.9">37</text>
<text x="177.1" y="144.4">CLK</text>
<text x="177.1" y="147.9">DIO</text>
<text x="114.5" y="152">6</text>
<text x="119.2" y="153.4">PH1-OSC_OUT</text>
<text x="159.6" y="153.4">PA12</text>
<text x="169.7" y="155.5">32</text>
<text x="169.7" y="152">33</text>
<text x="159.6" y="160.4">PA10</text>
<text x="159.6" y="156.9">PA11</text>
<text x="169.7" y="159">31</text>
<text x="177.1" y="158.5">PA10</text>
<text x="114.5" y="162.6">1</text>
<text x="119.2" y="164">VBAT</text>
<text x="161.2" y="164">PA9</text>
<text x="161.2" y="167.5">PA8</text>
<text x="169.7" y="162.6">30</text>
<text x="169.7" y="166.1">29</text>
<text x="177.1" y="162">PA9</text>
<text x="286.6" y="162.2" transform="rotate(-90 286.6 162.2)">IN3</text>
<text x="378.4" y="162.2" transform="rotate(-90 378.4 162.2)">IN4</text>
<text x="439" y="167.9">1</text>
<text x="465.7" y="167.9">4</text>
<text x="161.2" y="171">PA7</text>
<text x="169.7" y="173.1">16</text>
<text x="169.7" y="169.6">17</text>
<text x="287.2" y="173.5" transform="rotate(-90 287.2 173.5)">1</text>
<text x="290.7" y="173.5" transform="rotate(-90 290.7 173.5)">3</text>
<text x="378.9" y="173.5" transform="rotate(-90 378.9 173.5)">1</text>
<text x="382.4" y="173.5" transform="rotate(-90 382.4 173.5)">3</text>
<text x="443.4" y="169.3">GND</text>
<text x="456.6" y="169.3">VCC</text>
<text x="112.9" y="176.7">49</text>
<text x="119.2" y="178.1">PAD</text>
<text x="161.2" y="178.1">PA5</text>
<text x="161.2" y="174.6">PA6</text>
<text x="169.7" y="176.7">15</text>
<text x="177.1" y="176.1">PWM3</text>
<text x="223" y="176.1">PWM3</text>
<text x="314.7" y="176.1">PWM4</text>
<text x="439" y="174.9">2</text>
<text x="443.4" y="176.3">GND</text>
<text x="456.4" y="176.3">OUT</text>
<text x="465.7" y="174.9">3</text>
<text x="515.8" y="174.4">IN5</text>
<text x="114.5" y="183.7">7</text>
<text x="119.2" y="185.1">NRST</text>
<text x="161.2" y="185.1">PA3</text>
<text x="161.2" y="181.6">PA4</text>
<text x="169.7" y="183.7">13</text>
<text x="169.7" y="180.2">14</text>
<text x="177.1" y="183.2">PWM2</text>
<text x="287.2" y="182.6" transform="rotate(-90 287.2 182.6)">2</text>
<text x="378.9" y="182.6" transform="rotate(-90 378.9 182.6)">2</text>
<text x="112.9" y="187.3">44</text>
<text x="119.2" y="188.7">BOOT0</text>
<text x="161.2" y="188.7">PA2</text>
<text x="169.7" y="190.8">11</text>
<text x="169.7" y="187.3">12</text>
<text x="177.1" y="186.7">IN2</text>
<text x="177.1" y="190.3">PWM1</text>
<text x="112.9" y="194.3">22</text>
<text x="119.2" y="195.7">VCAP1</text>
<text x="161.2" y="195.7">PA0</text>
<text x="161.2" y="192.2">PA1</text>
<text x="169.7" y="194.3">10</text>
<text x="177.1" y="193.8">IN1</text>
<text x="450.5" y="299.6">CLK</text>
<text x="463.7" y="296.6">1</text>
<text x="479.8" y="296.6">2</text>
<text x="492.8" y="299.6">PA10</text>
<text x="450.5" y="303.1">DIO</text>
<text x="463.7" y="300.1">3</text>
<text x="463.7" y="303.7">5</text>
<text x="479.8" y="300.1">4</text>
<text x="479.8" y="303.7">6</text>
<text x="492.8" y="303.1">PA9</text>
<text x="98.5" y="310.7">1</text>
<text x="98.5" y="317.8">2</text>
<text x="103" y="312.1">VIN</text>
<text x="110.3" y="315.7">VOUT</text>
<text x="121.7" y="314.3">5</text>
<text x="103" y="319.2">GND</text>
<text x="115.2" y="322.7">BP</text>
<text x="121.7" y="321.3">4</text>
<text x="98.5" y="324.8">3</text>
<text x="103" y="326.2">EN</text>
</g>
<g font-size="3.2" fill="#f00">
<text x="113.2" y="84.9">24</text>
<text x="118.9" y="86.4">VDD</text>
<text x="113.2" y="92">36</text>
<text x="118.9" y="93.4">VDD</text>
<text x="113.2" y="99.1">48</text>
<text x="118.9" y="100.5">VDD</text>
<text x="114.5" y="166.1">9</text>
<text x="119.2" y="167.5">VDDA/VREF+</text>
</g>
<g font-size="3.2">
<text x="112.9" y="109.6">47</text>
<text x="112.9" y="113.2">35</text>
<text x="119.2" y="111.1">VSS</text>
<text x="112.9" y="116.7">23</text>
<text x="119.2" y="114.6">VSS</text>
<text x="119.2" y="118.1">VSS</text>
<text x="29.7" y="134.3">4</text>
<text x="45.9" y="141.4">2</text>
<text x="114.5" y="169.6">8</text>
<text x="119.2" y="171">VSSA/VREF-</text>
</g>
</svg>
